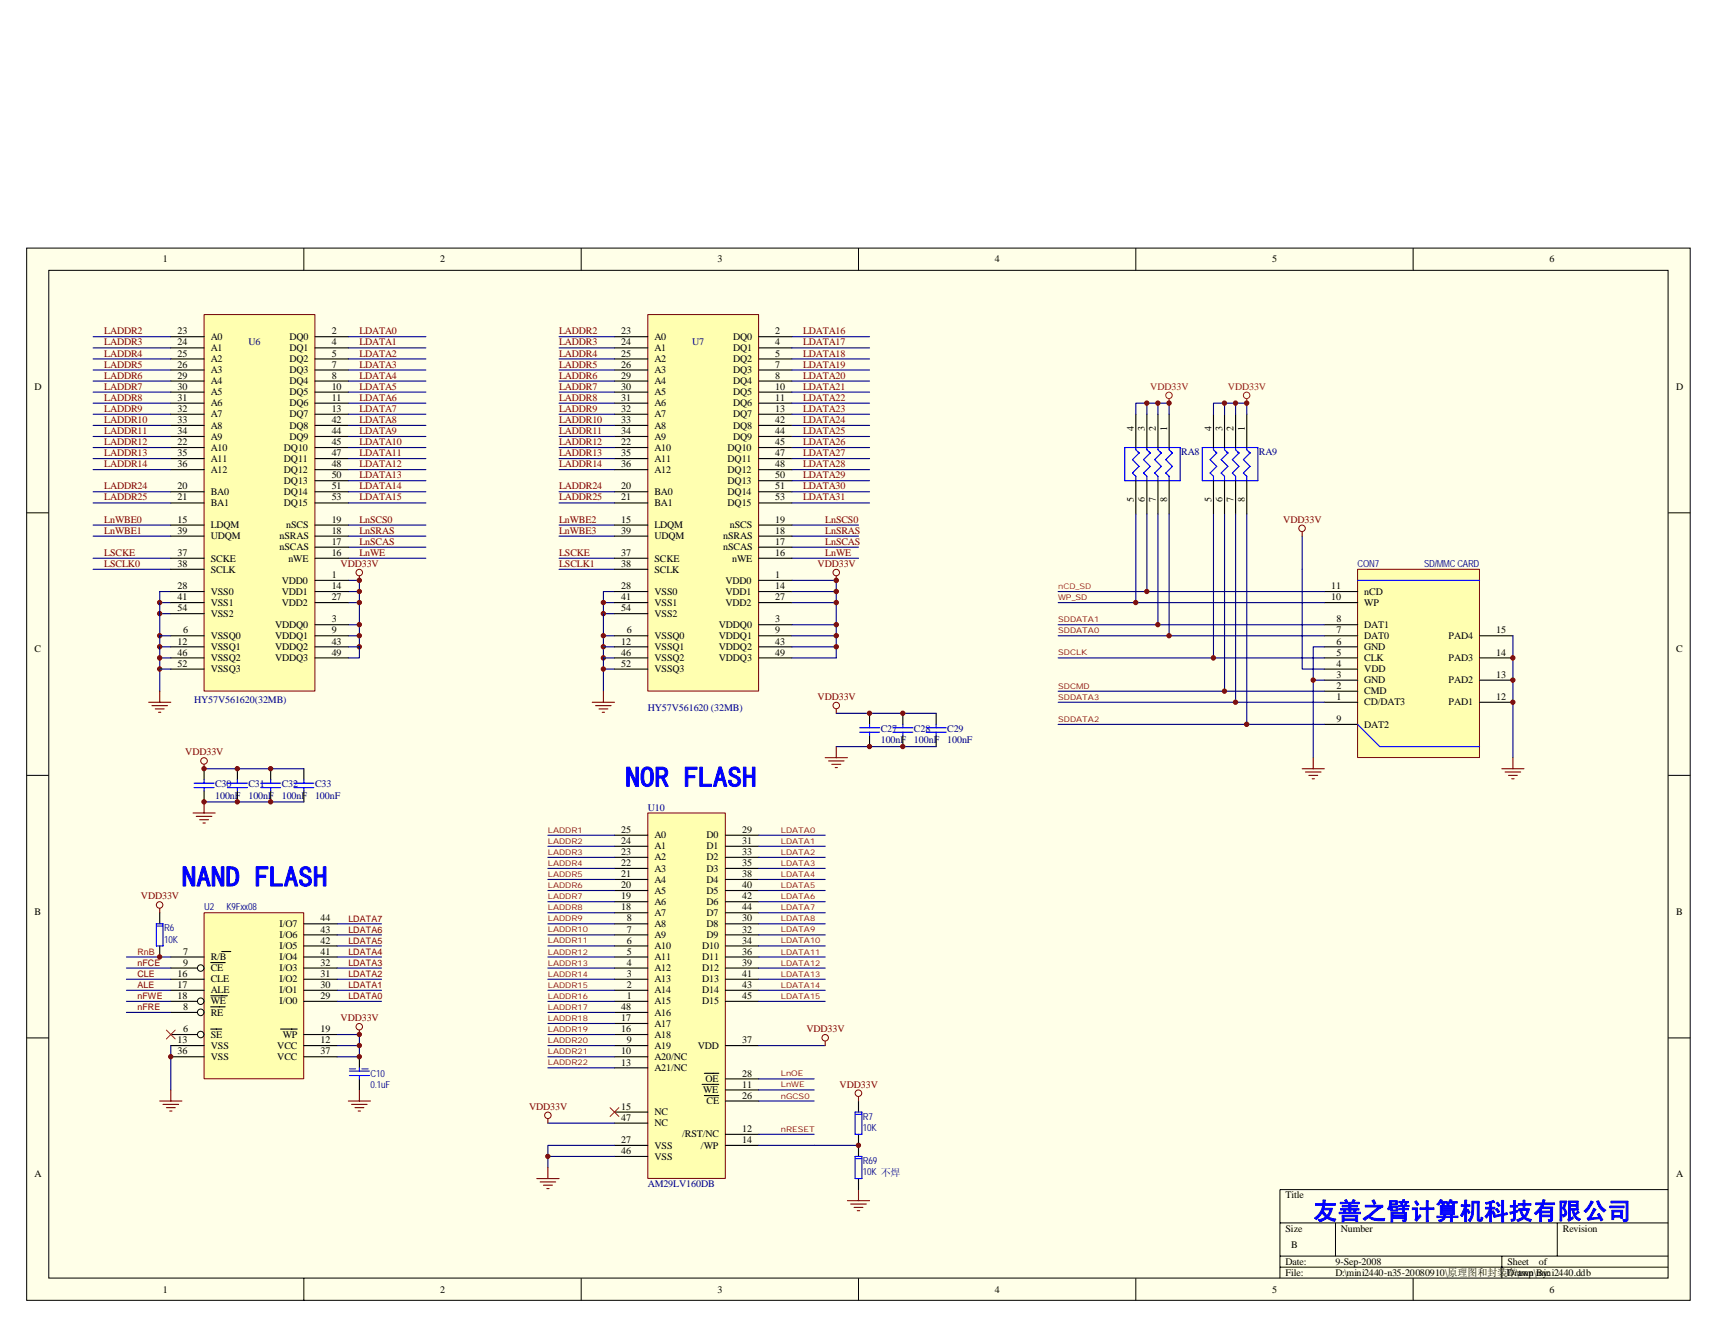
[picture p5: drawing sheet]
<svg xmlns="http://www.w3.org/2000/svg" width="279mm" height="216mm" viewBox="0 0 279 216" stroke-linecap="round" stroke-linejoin="round" font-family="sans-serif">
<path d="M4.3 40.4h270.7v171.2h-270.7z" fill="#ffffe8"/>
<g fill="none" stroke="#000" stroke-width=".16">
<path d="M4.3 40.4h270.7v171.2h-270.7zM7.9 44h263.5v163.9h-263.5zM49.4 40.4v3.6M94.6 40.4v3.6M139.7 40.4v3.6M184.8 40.4v3.6M230 40.4v3.6M4.3 83.4h3.6M271.5 83.4h3.6M4.3 126.2h3.6M271.5 126.2h3.6M4.3 168.9h3.6"/>
<path d="M271.5 168.9h3.6M208.3 199h63.2M217.3 199v5.4M253.4 199v5.4M271.5 193.5h-63.2v14.5M49.4 208v3.6M94.6 208v3.6M139.7 208v3.6M184.8 208v3.6M208.3 204.4h63.2M208.3 206.2h63.2M230 208v3.6"/>
<path d="M244.4 204.4v3.6"/>
</g>
<g fill="none" stroke="#000080" stroke-width=".18">
<path d="M15.2 87.2h12.6M15.2 90.8h12.6M15.2 85.4h12.6M15.2 92.6h12.6M26 99.8h1.8M26 98h1.8M27.8 96.2h-1.8v16.3M56.7 87.2h12.6M56.7 98h1.8M56.7 90.8h12.6M56.7 94.4h1.8v10.8M56.7 85.4h12.6"/>
<path d="M56.7 89h12.6M56.7 96.2h1.8M91 87.2h9M91 90.8h9M91 85.4h9M91 92.6h9M98.2 99.8h1.8M98.2 98h1.8M100 96.2h-1.8v16.3M128.9 87.2h10.8M128.9 90.8h10.8M128.9 85.4h10.8"/>
<path d="M128.9 89h10.8M26 108.9h1.8M26 107h1.8M26 105.2h1.8M26 103.4h1.8M56.7 103.4h1.8M56.7 101.6h1.8M98.2 108.9h1.8M98.2 107h1.8M98.2 105.2h1.8M98.2 103.4h1.8"/>
</g>
<g fill="#800000" stroke="#800000" stroke-width=".16">
<circle cx="26" cy="99.8" r=".35"/>
<circle cx="58.5" cy="105.2" r=".35"/>
<circle cx="98.2" cy="99.8" r=".35"/>
<circle cx="98.2" cy="107" r=".36"/>
<circle cx="26" cy="98" r=".35"/>
<circle cx="26" cy="103.4" r=".35"/>
<circle cx="26" cy="105.2" r=".35"/>
<circle cx="26" cy="108.8" r=".35"/>
<circle cx="98.2" cy="105.2" r=".35"/>
<circle cx="98.2" cy="108.8" r=".35"/>
<circle cx="98.2" cy="98" r=".35"/>
<circle cx="26" cy="107" r=".36"/>
<circle cx="58.5" cy="103.4" r=".35"/>
<circle cx="98.2" cy="103.4" r=".35"/>
<circle cx="58.5" cy="101.6" r=".35"/>
</g>
<path d="M105.4 51.2h18v61.2h-18z" fill="#ffffb0"/>
<path d="M105.4 51.2h18v61.2h-18z" fill="none" stroke="#800000" stroke-width=".16"/>
<g fill="none" stroke="#000" stroke-width=".18">
<path d="M100 54.8h5.4M100 56.6h5.4M100 58.4h5.4M123.5 54.8h5.4M123.5 56.6h5.4M123.5 58.4h5.4M100 60.2h5.4M100 62h5.4M100 63.8h5.4M100 65.6h5.4M100 67.4h5.4M100 69.2h5.4"/>
<path d="M100 71h5.4M100 72.8h5.4M100 74.6h5.4M100 76.4h5.4M123.5 60.2h5.4M123.5 62h5.4M123.5 63.8h5.4M123.5 65.6h5.4M123.5 67.4h5.4M123.5 69.2h5.4M123.5 71h5.4M123.5 72.8h5.4"/>
<path d="M123.5 74.6h5.4M123.5 76.4h5.4M123.5 78.2h5.4M100 81.8h5.4M100 90.8h5.4M100 87.2h5.4M100 85.4h5.4M100 92.6h5.4M100 98h5.4M100 96.2h5.4M100 80h5.4M100 99.8h5.4"/>
<path d="M123.5 81.8h5.4M123.5 90.8h5.4M123.5 87.2h5.4M123.5 85.4h5.4M123.5 89h5.4M123.5 98h5.4M123.5 96.2h5.4M123.5 80h5.4M123.5 94.4h5.4M100 108.9h5.4M100 107h5.4M100 105.2h5.4"/>
<path d="M100 103.4h5.4M123.5 101.6h5.4M123.5 107h5.4M123.5 105.2h5.4M123.5 103.4h5.4"/>
</g>
<path d="M33.2 51.2h18v61.2h-18z" fill="#ffffb0"/>
<g fill="none" stroke="#800000" stroke-width=".16">
<path d="M33.2 51.2h18v61.2h-18z"/>
<circle cx="58.5" cy="93.2" r=".53"/>
<circle cx="136.1" cy="93.2" r=".53"/>
<circle cx="58.5" cy="167" r=".53"/>
</g>
<g fill="none" stroke="#000" stroke-width=".18">
<path d="M27.8 54.8h5.4M27.8 56.6h5.4M27.8 58.4h5.4M51.3 54.8h5.4M51.3 56.6h5.4M51.3 58.4h5.4M27.8 60.2h5.4M27.8 62h5.4M27.8 63.8h5.4M27.8 65.6h5.4M27.8 67.4h5.4M27.8 69.2h5.4"/>
<path d="M27.8 71h5.4M27.8 72.8h5.4M27.8 74.6h5.4M27.8 76.4h5.4M51.3 60.2h5.4M51.3 62h5.4M51.3 63.8h5.4M51.3 65.6h5.4M51.3 67.4h5.4M51.3 69.2h5.4M51.3 71h5.4M51.3 72.8h5.4"/>
<path d="M51.3 74.6h5.4M51.3 76.4h5.4M51.3 78.2h5.4M27.8 81.8h5.4M27.8 90.8h5.4M27.8 87.2h5.4M27.8 85.4h5.4M27.8 92.6h5.4M27.8 98h5.4M27.8 96.2h5.4M27.8 80h5.4M27.8 99.8h5.4"/>
<path d="M51.3 81.8h5.4M51.3 90.8h5.4M51.3 87.2h5.4M51.3 85.4h5.4M51.3 89h5.4M51.3 98h5.4M51.3 96.2h5.4M51.3 80h5.4M51.3 94.4h5.4M27.8 108.9h5.4M27.8 107h5.4M27.8 105.2h5.4"/>
<path d="M27.8 103.4h5.4M51.3 101.6h5.4M51.3 107h5.4M51.3 105.2h5.4M51.3 103.4h5.4"/>
</g>
<g fill="none" stroke="#800000" stroke-width=".18">
<path d="M58.5 93.7v.7M136.1 93.7v.7M24.2 114.3h3.6M24.7 114.8h2.6M25.3 115.3h1.4M25.8 115.9h.4M26 112.5v1.8M96.4 114.3h3.6M96.9 114.8h2.5M97.5 115.3h1.4M98 115.9h.4M98.2 112.5v1.8"/>
<path d="M58.5 167.6v.7"/>
</g>
<g fill="none" stroke="#000080" stroke-width=".18">
<path d="M15.2 54.8h12.6M15.2 56.6h12.6M15.2 58.4h12.6M56.7 54.8h12.6M56.7 56.6h12.6M56.7 58.4h12.6M91 54.8h9M91 56.6h9M91 58.4h9M128.9 54.8h12.6M128.9 56.6h12.6M128.9 58.4h12.6"/>
<path d="M15.2 60.2h12.6M15.2 62h12.6M15.2 63.8h12.6M15.2 65.6h12.6M15.2 67.4h12.6M15.2 69.2h12.6M15.2 71h12.6M15.2 72.8h12.6M15.2 74.6h12.6M15.2 76.4h12.6M56.7 60.2h12.6M56.7 62h12.6"/>
<path d="M56.7 63.8h12.6M56.7 65.6h12.6M56.7 67.4h12.6M56.7 69.2h12.6M56.7 71h12.6M56.7 72.8h12.6M56.7 74.6h12.6M56.7 76.4h12.6M56.7 78.2h12.6M91 60.2h9M91 62h9M91 63.8h9"/>
<path d="M91 65.6h9M91 67.4h9M91 69.2h9M91 71h9M91 72.8h9M91 74.6h9M91 76.4h9M128.9 60.2h12.6M128.9 62h12.6M128.9 63.8h12.6M128.9 65.6h12.6M128.9 67.4h12.6"/>
<path d="M128.9 69.2h12.6M128.9 71h12.6M128.9 72.8h12.6M128.9 74.6h12.6M128.9 76.4h12.6M128.9 78.2h12.6M15.2 80h12.6M15.2 81.8h12.6M56.7 80h12.6M56.7 81.8h12.6M91 80h9M91 81.8h9"/>
<path d="M128.9 94.4h7.2v12.6M128.9 80h12.6M128.9 81.8h12.6M128.9 98h7.2M128.9 96.2h7.2M128.9 105.2h7.2M128.9 103.4h7.2M128.9 101.6h7.2"/>
</g>
<g fill="#800000" stroke="#800000" stroke-width=".16">
<circle cx="58.5" cy="98" r=".35"/>
<circle cx="58.5" cy="96.2" r=".35"/>
<circle cx="136.1" cy="94.4" r=".36"/>
<circle cx="136.1" cy="105.2" r=".36"/>
<circle cx="136.1" cy="103.4" r=".36"/>
<circle cx="136.1" cy="101.6" r=".36"/>
<circle cx="136.1" cy="98" r=".36"/>
<circle cx="136.1" cy="96.2" r=".36"/>
</g>
<path d="M33.2 148.5h16.2v27h-16.2z" fill="#ffffb0"/>
<g fill="none" stroke="#800000" stroke-width=".16">
<path d="M33.2 148.5h16.2v27h-16.2z"/>
<circle cx="136.1" cy="114.8" r=".53"/>
<circle cx="33.2" cy="123.8" r=".54"/>
<circle cx="26" cy="147.2" r=".53"/>
</g>
<g fill="none" stroke="#000" stroke-width=".18">
<path d="M141.5 116.1v1.8M141.5 119.7v1.8M146.9 116.1v1.8M146.9 119.7v1.8M152.3 116.1v1.8M152.3 119.7v1.8M33.2 125.1v1.8M33.2 128.7v1.8M38.6 125.1v1.8M38.6 128.7v1.8M44 125.1v1.8M44 128.7v1.8"/>
<path d="M49.4 125.1v1.8M49.4 128.7v1.8M26 148.5v1.8M26 153.9v1.8M27.8 159.3h5.4M27.8 157.5h4.3M27.8 155.7h5.4M34.3 156.6h2.3M36.1 154.8h1.4M49.4 159.3h5.5M49.4 157.5h5.5M49.4 155.7h5.5"/>
<path d="M49.4 153.9h5.5M49.4 152.1h5.5M49.4 150.3h5.5M27.8 161.1h5.4M27.8 162.9h4.3M27.8 168.3h4.3M27.8 170.1h5.4M27.8 171.9h5.4M27.8 164.7h4.3M34.3 162h2.7M34.3 167.4h1.8M34.3 163.8h2.3"/>
<path d="M45.7 167.4h2.7M49.4 161.1h5.5M49.4 162.9h5.5M49.4 168.3h5.5M49.4 170.1h5.5M49.4 171.9h5.5M58.5 171.9v1.8M58.5 175.5v1.8"/>
</g>
<g fill="none" stroke="#000" stroke-width=".16">
<circle cx="32.7" cy="157.5" r=".53"/>
<circle cx="32.7" cy="164.7" r=".53"/>
<circle cx="32.7" cy="168.3" r=".53"/>
<circle cx="32.7" cy="162.9" r=".53"/>
</g>
<g fill="none" stroke="#000080" stroke-width=".18">
<path d="M56.7 105.2h1.8v1.8h-1.8M128.9 107h7.2M136.1 116.1h16.2M33.2 125.1h16.2M33.2 130.5h16.2M136.1 121.5h16.2M20.6 155.7h7.2M20.6 157.5h7.2M20.6 159.3h7.2M54.9 155.7h7.2M54.9 157.5h7.2M54.9 159.3h7.2"/>
<path d="M54.9 153.9h7.2M54.9 152.1h7.2M54.9 150.3h7.2M20.6 161.1h7.2M20.6 162.9h7.2M20.6 164.7h7.2M27.8 170.1v7.2M54.9 168.3h3.6v3.6h-3.6M54.9 161.1h7.2M54.9 162.9h7.2M54.9 170.1h3.6"/>
</g>
<g fill="none" stroke="#800000" stroke-width=".18">
<path d="M136.1 115.3v.8M31.4 132.3h3.6M31.9 132.8h2.6M32.5 133.4h1.4M33 133.9h.4M33.2 124.4v.7M33.2 130.5v1.8M134.3 123.3h3.6M134.8 123.8h2.6M135.4 124.4h1.4M135.9 124.9h.4M136.1 121.5v1.8"/>
<path d="M26 147.8v.7M26 179.1h3.6M26.5 179.7h2.6M27.8 177.3v1.8M56.7 179.1h3.6M57.2 179.7h2.5M58.5 177.3v1.8M27.1 180.2h1.4M27.6 180.8h.4M57.8 180.2h1.4M58.3 180.8h.4"/>
</g>
<g fill="none" stroke="#00f" stroke-width=".18">
<path d="M139.9 119.1h3.2M139.9 118.4h3.2M141.5 117.9v.5M141.5 119.1v.6M145.3 119.1h3.2M145.3 118.4h3.2M146.9 117.9v.5M146.9 119.1v.6M150.7 119.1h3.3M150.7 118.4h3.3M152.3 117.9v.5M152.3 119.1v.6"/>
<path d="M31.6 128.1h3.2M31.6 127.4h3.2M33.2 126.9v.5M33.2 128.1v.6M37 128.1h3.3M37 127.4h3.3M38.6 126.9v.5M38.6 128.1v.6M42.4 128.1h3.3M42.4 127.4h3.3M44 126.9v.5M44 128.1v.6"/>
<path d="M47.8 128.1h3.3M47.8 127.4h3.3M49.4 126.9v.5M49.4 128.1v.6M25.4 150.3h1.1v3.6h-1.1zM56.9 175h3.2M56.9 174.3h3.2M58.5 173.7v.6M58.5 175v.5"/>
</g>
<path d="M26.5 150.7h-1.1M56.9 173.9h3.2" fill="none" stroke="#00f" stroke-width=".16" stroke-dasharray="1 1 1 1 1 1 1 1"/>
<g fill="#800000" stroke="#800000" stroke-width=".16">
<circle cx="58.5" cy="94.4" r=".36"/>
<circle cx="33.2" cy="125.1" r=".35"/>
<circle cx="33.2" cy="130.5" r=".35"/>
<circle cx="38.6" cy="125.1" r=".35"/>
<circle cx="38.6" cy="130.5" r=".35"/>
<circle cx="44" cy="125.1" r=".35"/>
<circle cx="44" cy="130.5" r=".35"/>
<circle cx="141.5" cy="116" r=".35"/>
<circle cx="141.5" cy="121.5" r=".35"/>
<circle cx="146.9" cy="116" r=".35"/>
<circle cx="146.9" cy="121.5" r=".35"/>
</g>
<path d="M220.9 92.6h19.8v30.7h-19.8z" fill="#ffffb0"/>
<g fill="none" stroke="#800000" stroke-width=".16">
<path d="M220.9 92.6h19.8v30.7h-19.8z"/>
<circle cx="211.9" cy="86" r=".53"/>
</g>
<path d="M220.9 94.4h19.9M220.9 117.9l3.6 3.6h16.3" fill="none" stroke="#00f" stroke-width=".18"/>
<g fill="none" stroke="#000" stroke-width=".18">
<path d="M215.5 96.2h5.4M215.5 98h5.4M215.5 101.6h5.4M215.5 103.4h5.4M215.5 105.2h5.4M215.5 107h5.4M215.5 108.9h5.4M215.5 110.7h5.4M215.5 112.5h5.4M215.5 114.3h5.4M215.5 117.9h5.4M240.8 103.4h5.4"/>
<path d="M240.8 107h5.4M240.8 110.7h5.4M240.8 114.3h5.4"/>
</g>
<path d="M172.2 96.2h43.3M172.2 98h43.3M211.9 87.2v21.7h3.6M172.2 101.6h43.3M172.2 103.4h43.3M172.2 107h43.3M172.2 112.5h43.3M172.2 114.3h43.3M172.2 117.9h43.3M213.7 110.7h1.8M215.5 105.2h-1.8v18.1M246.2 103.4v19.9" fill="none" stroke="#000080" stroke-width=".18"/>
<path d="M211.9 86.5v.7M211.9 125.1h3.6M212.4 125.6h2.6M213 126.2h1.4M213.5 126.7h.4M213.7 123.3v1.8M244.4 125.1h3.6M244.9 125.6h2.6M245.5 126.2h1.4M246 126.7h.4M246.2 123.3v1.8" fill="none" stroke="#800000" stroke-width=".18"/>
<path d="M27.1 167.6l1.4 1.4M28.5 167.6l-1.4 1.4" fill="none" stroke="#f00" stroke-width=".16"/>
<path d="M105.4 132.3h12.6v59.4h-12.6z" fill="#ffffb0"/>
<g fill="none" stroke="#800000" stroke-width=".16">
<path d="M105.4 132.3h12.6v59.4h-12.6z"/>
<circle cx="134.3" cy="168.8" r=".53"/>
<circle cx="139.7" cy="177.9" r=".54"/>
<circle cx="89.2" cy="181.5" r=".53"/>
</g>
<g fill="none" stroke="#000" stroke-width=".18">
<path d="M184.8 67.4v5.4M184.8 78.2v5.4M186.6 67.4v5.4M186.6 78.2v5.4M188.4 67.4v5.4M188.4 78.2v5.4M190.2 67.4v5.4M190.2 78.2v5.4M197.5 67.4v5.4M197.5 78.2v5.4M199.3 67.4v5.4M199.3 78.2v5.4"/>
<path d="M201.1 67.4v5.4M201.1 78.2v5.4M202.9 67.4v5.4M202.9 78.2v5.4M100 135.9h5.4M100 137.7h5.4M100 139.5h5.4M118 135.9h5.5M118 137.7h5.5M118 139.5h5.5M100 141.3h5.4M100 143.1h5.4"/>
<path d="M100 144.9h5.4M100 146.7h5.4M100 148.5h5.4M100 150.3h5.4M100 152.1h5.4M100 153.9h5.4M100 155.7h5.4M100 157.5h5.4M100 159.3h5.4M118 141.3h5.5M118 143.1h5.5M118 144.9h5.5"/>
<path d="M118 146.7h5.5M118 148.5h5.5M118 150.3h5.5M118 152.1h5.5M118 153.9h5.5M118 155.7h5.5M118 157.5h5.5M118 159.3h5.5M100 161.1h5.4M100 162.9h5.4M100 164.7h5.4M100 166.5h5.4"/>
<path d="M100 168.3h5.4M100 170.1h5.4M100 171.9h5.4M100 173.7h5.4M114.3 176.4h2.7M114.6 174.6h2.4M114.6 178.2h2.4M118 161.1h5.5M118 162.9h5.5M118 170.1h5.5M118 175.5h5.5M118 177.3h5.5"/>
<path d="M118 179.1h5.5M139.7 179.1v1.8M100 186.4h5.4M100 180.9h5.4M100 182.7h5.4M100 188.2h5.4M118 184.6h5.5M118 186.4h5.5M139.7 184.6v3.6M139.7 191.7v1.8"/>
</g>
<g fill="none" stroke="#000080" stroke-width=".18">
<path d="M184.8 67.4v-1.8h5.4v1.8M186.6 65.6v1.8M188.4 65.6v1.8M197.5 67.4v-1.8h5.4v1.8M199.3 65.6v1.8M201.1 65.6v1.8M184.8 83.6v14.4M186.6 83.6v12.6M188.4 83.6v18M190.2 83.6v19.8M197.5 83.6v23.4M199.3 83.6v28.9"/>
<path d="M201.1 83.6v30.7M202.9 83.6v34.3M89.2 135.9h10.8M89.2 137.7h10.8M89.2 139.5h10.8M123.5 135.9h10.8M123.5 137.7h10.8M123.5 139.5h10.8M89.2 141.3h10.8M89.2 143.1h10.8M89.2 144.9h10.8M89.2 146.7h10.8"/>
<path d="M89.2 148.5h10.8M89.2 150.3h10.8M89.2 152.1h10.8M89.2 153.9h10.8M89.2 155.7h10.8M89.2 157.5h10.8M89.2 159.3h10.8M123.5 141.3h10.8M123.5 143.1h10.8M123.5 144.9h10.8M123.5 146.7h10.8M123.5 148.5h10.8"/>
<path d="M123.5 150.3h10.8M123.5 152.1h10.8M123.5 153.9h10.8M123.5 155.7h10.8M123.5 157.5h10.8M123.5 159.3h10.8M89.2 170.1h10.8M89.2 161.1h10.8M89.2 162.9h10.8M89.2 164.7h10.8M89.2 166.5h10.8M89.2 168.3h10.8"/>
<path d="M89.2 171.9h10.8M89.2 173.7h10.8M123.5 170.1h10.8M123.5 161.1h10.8M123.5 162.9h10.8M123.5 179.1h9M123.5 177.3h9M123.5 175.5h9M89.2 188.2h10.8M89.2 182.7h10.8M100 186.4h-10.8v3.5M123.5 184.6h9"/>
<path d="M123.5 186.4h16.2"/>
</g>
<g fill="none" stroke="#f00" stroke-width=".16">
<path d="M99.3 180.2l1.4 1.5M100.7 180.2l-1.4 1.5"/>
<circle cx="190.2" cy="64.3" r=".53"/>
<circle cx="202.9" cy="64.3" r=".53"/>
</g>
<g fill="none" stroke="#800000" stroke-width=".18">
<path d="M134.3 169.4v.7M139.7 178.4v.7M87.4 191.7h3.6M87.9 192.3h2.5M88.4 192.8h1.5M89 193.4h.3M89.2 182v.7M89.2 189.9v1.8M137.9 195.3h3.6M138.4 195.9h2.6M139 196.4h1.4M139.5 197h.4"/>
<path d="M139.7 193.5v1.8"/>
</g>
<g fill="#800000" stroke="#800000" stroke-width=".16">
<circle cx="89.1" cy="188.1" r=".35"/>
<circle cx="139.7" cy="186.3" r=".35"/>
<circle cx="246.2" cy="114.2" r=".35"/>
<circle cx="246.2" cy="110.6" r=".35"/>
<circle cx="246.2" cy="107" r=".36"/>
<circle cx="213.7" cy="110.6" r=".35"/>
<circle cx="184.8" cy="98" r=".35"/>
<circle cx="186.6" cy="96.2" r=".35"/>
<circle cx="186.6" cy="65.6" r=".35"/>
<circle cx="190.2" cy="65.6" r=".35"/>
<circle cx="188.4" cy="65.6" r=".35"/>
<circle cx="188.4" cy="101.6" r=".35"/>
<circle cx="190.2" cy="103.4" r=".35"/>
<circle cx="199.3" cy="65.6" r=".35"/>
<circle cx="201" cy="65.6" r=".35"/>
<circle cx="202.9" cy="65.6" r=".36"/>
<circle cx="197.4" cy="107" r=".36"/>
<circle cx="199.3" cy="112.4" r=".35"/>
<circle cx="201" cy="114.2" r=".35"/>
<circle cx="202.9" cy="117.8" r=".36"/>
<circle cx="58.5" cy="168.3" r=".35"/>
<circle cx="27.8" cy="171.9" r=".35"/>
<circle cx="58.5" cy="171.9" r=".35"/>
<circle cx="58.5" cy="170.1" r=".35"/>
<circle cx="26" cy="155.7" r=".35"/>
</g>
<g fill="none" stroke="#00f" stroke-width=".18">
<path d="M183 72.8h9v5.4h-9zM184.8 72.8v.4l.6 .5-1.1 1.1 1.1 1.1-1.1 1.1 .5 .5v.7M186.6 72.8v.4l.6 .5M187 73.5l.2 .2M187.2 73.7l-1.1 1.1 1.1 1.1-1.1 1.1 .5 .5v.7M188.4 72.8v.4l.6 .5M188.8 73.5l.2 .2M189 73.7l-1.1 1.1 1.1 1.1-1.1 1.1 .5 .5v.7M190.2 72.8v.4l.6 .5-1.1 1.1 1.1 1.1-1.1 1.1 .5 .5v.7M195.6 72.8h9.1v5.4h-9.1zM197.5 72.8v.4l.5 .5-1.1 1.1 1.1 1.1-1.1 1.1 .6 .5v.7M199.3 72.8v.4l.5 .5"/>
<path d="M199.6 73.5l.2 .2M199.8 73.7l-1.1 1.1 1.1 1.1-1.1 1.1 .6 .5v.7M201.1 72.8v.4l.5 .5M201.4 73.5l.2 .2M201.6 73.7l-1.1 1.1 1.1 1.1-1.1 1.1 .6 .5v.7M202.9 72.8v.4l.5 .5-1.1 1.1 1.1 1.1-1.1 1.1 .6 .5v.7M139.1 180.9h1.2v3.7h-1.2zM139.1 188.2h1.2v3.5h-1.2z"/>
</g>
<path d="M140.3 181.3h-1.2M140.3 188.5h-1.2" fill="none" stroke="#00f" stroke-width=".16" stroke-dasharray="1 1 1 1 1 1 1 1"/>
<path d="M190.2 64.9v.7M202.9 64.9v.7" fill="none" stroke="#f00" stroke-width=".18"/>
<g font-size="4.7" fill="#00f">
<text x="101.8" y="128">NOR FLASH</text>
<text x="29.6" y="144.2">NAND FLASH</text>
</g>
<text font-size="4" fill="#00f" x="213.7" y="198.4">友善之臂计算机科技有限公司</text>
<g font-size="1.6">
<text x="26.5" y="42.7">1</text>
<text x="71.6" y="42.7">2</text>
<text x="116.8" y="42.7">3</text>
<text x="161.9" y="42.7">4</text>
<text x="207" y="42.7">5</text>
<text x="252.1" y="42.7">6</text>
<text x="28.9" y="54.4">23</text>
<text x="28.9" y="56.2">24</text>
<text x="28.9" y="58">25</text>
<text x="28.9" y="59.8">26</text>
<text x="34.3" y="55.3">A0</text>
<text x="34.3" y="57.1">A1</text>
<text x="34.3" y="58.9">A2</text>
<text x="47.1" y="55.3">DQ0</text>
<text x="47.1" y="57.1">DQ1</text>
<text x="47.1" y="58.9">DQ2</text>
<text x="54" y="54.4">2</text>
<text x="54" y="56.2">4</text>
<text x="54" y="58">5</text>
<text x="54" y="59.8">7</text>
<text x="101.1" y="54.4">23</text>
<text x="101.1" y="56.2">24</text>
<text x="101.1" y="58">25</text>
<text x="101.1" y="59.8">26</text>
<text x="106.5" y="55.3">A0</text>
<text x="106.5" y="57.1">A1</text>
<text x="106.5" y="58.9">A2</text>
<text x="119.3" y="55.3">DQ0</text>
<text x="119.3" y="57.1">DQ1</text>
<text x="119.3" y="58.9">DQ2</text>
<text x="126.2" y="54.4">2</text>
<text x="126.2" y="56.2">4</text>
<text x="126.2" y="58">5</text>
<text x="126.2" y="59.8">7</text>
<text x="5.6" y="63.4">D</text>
<text x="28.9" y="61.6">29</text>
<text x="28.9" y="63.4">30</text>
<text x="28.9" y="65.2">31</text>
<text x="34.3" y="60.7">A3</text>
<text x="34.3" y="62.5">A4</text>
<text x="34.3" y="64.3">A5</text>
<text x="47.1" y="60.7">DQ3</text>
<text x="47.1" y="62.5">DQ4</text>
<text x="47.1" y="64.3">DQ5</text>
<text x="54" y="61.6">8</text>
<text x="54" y="63.4">10</text>
<text x="54" y="65.2">11</text>
<text x="101.1" y="61.6">29</text>
<text x="101.1" y="63.4">30</text>
<text x="101.1" y="65.2">31</text>
<text x="106.5" y="60.7">A3</text>
<text x="106.5" y="62.5">A4</text>
<text x="106.5" y="64.3">A5</text>
<text x="119.3" y="60.7">DQ3</text>
<text x="119.3" y="62.5">DQ4</text>
<text x="119.3" y="64.3">DQ5</text>
<text x="126.2" y="61.6">8</text>
<text x="126.2" y="63.4">10</text>
<text x="126.2" y="65.2">11</text>
<text x="272.7" y="63.4">D</text>
<text x="28.9" y="67">32</text>
<text x="28.9" y="68.8">33</text>
<text x="28.9" y="70.6">34</text>
<text x="34.3" y="66.1">A6</text>
<text x="34.3" y="67.9">A7</text>
<text x="34.3" y="69.7">A8</text>
<text x="34.3" y="71.5">A9</text>
<text x="47.1" y="66.1">DQ6</text>
<text x="47.1" y="67.9">DQ7</text>
<text x="47.1" y="69.7">DQ8</text>
<text x="47.1" y="71.5">DQ9</text>
<text x="54" y="67">13</text>
<text x="54" y="68.8">42</text>
<text x="54" y="70.6">44</text>
<text x="101.1" y="67">32</text>
<text x="101.1" y="68.8">33</text>
<text x="101.1" y="70.6">34</text>
<text x="106.5" y="66.1">A6</text>
<text x="106.5" y="67.9">A7</text>
<text x="106.5" y="69.7">A8</text>
<text x="106.5" y="71.5">A9</text>
<text x="119.3" y="66.1">DQ6</text>
<text x="119.3" y="67.9">DQ7</text>
<text x="119.3" y="69.7">DQ8</text>
<text x="119.3" y="71.5">DQ9</text>
<text x="126.2" y="67">13</text>
<text x="126.2" y="68.8">42</text>
<text x="126.2" y="70.6">44</text>
<text x="184.5" y="70.1" transform="rotate(-90 184.5 70.1)">4</text>
<text x="186.3" y="70.1" transform="rotate(-90 186.3 70.1)">3</text>
<text x="188.1" y="70.1" transform="rotate(-90 188.1 70.1)">2</text>
<text x="189.9" y="70.1" transform="rotate(-90 189.9 70.1)">1</text>
<text x="197.1" y="70.1" transform="rotate(-90 197.1 70.1)">4</text>
<text x="198.9" y="70.1" transform="rotate(-90 198.9 70.1)">3</text>
<text x="200.7" y="70.1" transform="rotate(-90 200.7 70.1)">2</text>
<text x="202.5" y="70.1" transform="rotate(-90 202.5 70.1)">1</text>
<text x="28.9" y="72.4">22</text>
<text x="28.9" y="74.2">35</text>
<text x="28.9" y="76">36</text>
<text x="34.3" y="73.3">A10</text>
<text x="34.3" y="75.1">A11</text>
<text x="34.3" y="76.9">A12</text>
<text x="46.2" y="73.3">DQ10</text>
<text x="46.2" y="75.1">DQ11</text>
<text x="46.2" y="76.9">DQ12</text>
<text x="54" y="72.4">45</text>
<text x="54" y="74.2">47</text>
<text x="54" y="76">48</text>
<text x="54" y="77.8">50</text>
<text x="101.1" y="72.4">22</text>
<text x="101.1" y="74.2">35</text>
<text x="101.1" y="76">36</text>
<text x="106.5" y="73.3">A10</text>
<text x="106.5" y="75.1">A11</text>
<text x="106.5" y="76.9">A12</text>
<text x="118.4" y="73.3">DQ10</text>
<text x="118.4" y="75.1">DQ11</text>
<text x="118.4" y="76.9">DQ12</text>
<text x="126.2" y="72.4">45</text>
<text x="126.2" y="74.2">47</text>
<text x="126.2" y="76">48</text>
<text x="126.2" y="77.8">50</text>
<text x="28.9" y="81.4">21</text>
<text x="28.9" y="79.6">20</text>
<text x="34.3" y="82.3">BA1</text>
<text x="34.3" y="80.5">BA0</text>
<text x="46.2" y="78.7">DQ13</text>
<text x="46.2" y="80.5">DQ14</text>
<text x="46.2" y="82.3">DQ15</text>
<text x="54" y="79.6">51</text>
<text x="54" y="81.4">53</text>
<text x="101.1" y="81.4">21</text>
<text x="101.1" y="79.6">20</text>
<text x="106.5" y="82.3">BA1</text>
<text x="106.5" y="80.5">BA0</text>
<text x="118.4" y="78.7">DQ13</text>
<text x="118.4" y="80.5">DQ14</text>
<text x="118.4" y="82.3">DQ15</text>
<text x="126.2" y="79.6">51</text>
<text x="126.2" y="81.4">53</text>
<text x="184.5" y="81.6" transform="rotate(-90 184.5 81.6)">5</text>
<text x="186.3" y="81.6" transform="rotate(-90 186.3 81.6)">6</text>
<text x="188.1" y="81.6" transform="rotate(-90 188.1 81.6)">7</text>
<text x="189.9" y="81.6" transform="rotate(-90 189.9 81.6)">8</text>
<text x="197.1" y="81.6" transform="rotate(-90 197.1 81.6)">5</text>
<text x="198.9" y="81.6" transform="rotate(-90 198.9 81.6)">6</text>
<text x="200.7" y="81.6" transform="rotate(-90 200.7 81.6)">7</text>
<text x="202.5" y="81.6" transform="rotate(-90 202.5 81.6)">8</text>
<text x="28.9" y="85">15</text>
<text x="28.9" y="86.8">39</text>
<text x="34.3" y="85.9">LDQM</text>
<text x="34.3" y="87.7">UDQM</text>
<text x="45.5" y="87.7">nSRAS</text>
<text x="45.5" y="89.5">nSCAS</text>
<text x="46.6" y="85.9">nSCS</text>
<text x="54" y="86.8">18</text>
<text x="54" y="88.6">17</text>
<text x="54" y="85">19</text>
<text x="101.1" y="85">15</text>
<text x="101.1" y="86.8">39</text>
<text x="106.5" y="85.9">LDQM</text>
<text x="106.5" y="87.7">UDQM</text>
<text x="117.7" y="87.7">nSRAS</text>
<text x="117.7" y="89.5">nSCAS</text>
<text x="118.8" y="85.9">nSCS</text>
<text x="126.2" y="86.8">18</text>
<text x="126.2" y="88.6">17</text>
<text x="126.2" y="85">19</text>
<text x="28.9" y="90.4">37</text>
<text x="28.9" y="92.2">38</text>
<text x="28.9" y="95.8">28</text>
<text x="34.3" y="91.4">SCKE</text>
<text x="34.3" y="93.2">SCLK</text>
<text x="45.8" y="95">VDD0</text>
<text x="46.9" y="91.4">nWE</text>
<text x="54" y="95.8">14</text>
<text x="54" y="94">1</text>
<text x="54" y="90.4">16</text>
<text x="101.1" y="90.4">37</text>
<text x="101.1" y="92.2">38</text>
<text x="101.1" y="95.8">28</text>
<text x="106.5" y="91.4">SCKE</text>
<text x="106.5" y="93.2">SCLK</text>
<text x="118" y="95">VDD0</text>
<text x="119.1" y="91.4">nWE</text>
<text x="126.2" y="95.8">14</text>
<text x="126.2" y="94">1</text>
<text x="126.2" y="90.4">16</text>
<text x="216.6" y="95.8">11</text>
<text x="28.9" y="99.5">54</text>
<text x="28.9" y="97.7">41</text>
<text x="34.3" y="100.4">VSS2</text>
<text x="34.3" y="98.6">VSS1</text>
<text x="34.3" y="96.8">VSS0</text>
<text x="45.8" y="98.6">VDD2</text>
<text x="45.8" y="96.8">VDD1</text>
<text x="54" y="101.3">3</text>
<text x="54" y="97.7">27</text>
<text x="101.1" y="99.5">54</text>
<text x="101.1" y="97.7">41</text>
<text x="106.5" y="100.4">VSS2</text>
<text x="106.5" y="98.6">VSS1</text>
<text x="106.5" y="96.8">VSS0</text>
<text x="118" y="98.6">VDD2</text>
<text x="118" y="96.8">VDD1</text>
<text x="126.2" y="101.3">3</text>
<text x="126.2" y="97.7">27</text>
<text x="216.6" y="97.7">10</text>
<text x="217.5" y="101.3">8</text>
<text x="222" y="96.8">nCD</text>
<text x="222" y="98.6">WP</text>
<text x="5.6" y="106.1">C</text>
<text x="28.9" y="106.7">46</text>
<text x="28.9" y="104.9">12</text>
<text x="29.8" y="103.1">6</text>
<text x="34.3" y="107.6">VSSQ2</text>
<text x="34.3" y="105.8">VSSQ1</text>
<text x="34.3" y="104">VSSQ0</text>
<text x="44.8" y="102.2">VDDQ0</text>
<text x="44.8" y="107.6">VDDQ3</text>
<text x="44.8" y="105.8">VDDQ2</text>
<text x="44.8" y="104">VDDQ1</text>
<text x="54" y="106.7">49</text>
<text x="54" y="104.9">43</text>
<text x="54" y="103.1">9</text>
<text x="101.1" y="106.7">46</text>
<text x="101.1" y="104.9">12</text>
<text x="102" y="103.1">6</text>
<text x="106.5" y="107.6">VSSQ2</text>
<text x="106.5" y="105.8">VSSQ1</text>
<text x="106.5" y="104">VSSQ0</text>
<text x="117" y="102.2">VDDQ0</text>
<text x="117" y="107.6">VDDQ3</text>
<text x="117" y="105.8">VDDQ2</text>
<text x="117" y="104">VDDQ1</text>
<text x="126.2" y="106.7">49</text>
<text x="126.2" y="104.9">43</text>
<text x="126.2" y="103.1">9</text>
<text x="217.5" y="103.1">7</text>
<text x="217.5" y="104.9">6</text>
<text x="217.5" y="106.7">5</text>
<text x="222" y="102.2">DAT1</text>
<text x="222" y="104">DAT0</text>
<text x="222" y="105.8">GND</text>
<text x="222" y="107.6">CLK</text>
<text x="235.7" y="107.6">PAD3</text>
<text x="235.7" y="104">PAD4</text>
<text x="243.5" y="106.7">14</text>
<text x="243.5" y="103.1">15</text>
<text x="272.7" y="106.1">C</text>
<text x="28.9" y="108.5">52</text>
<text x="34.3" y="109.4">VSSQ3</text>
<text x="101.1" y="108.5">52</text>
<text x="106.5" y="109.4">VSSQ3</text>
<text x="217.5" y="108.5">4</text>
<text x="217.5" y="110.3">3</text>
<text x="217.5" y="112.1">2</text>
<text x="217.5" y="113.9">1</text>
<text x="222" y="109.4">VDD</text>
<text x="222" y="111.2">GND</text>
<text x="222" y="113">CMD</text>
<text x="235.7" y="111.2">PAD2</text>
<text x="243.5" y="113.9">12</text>
<text x="243.5" y="110.3">13</text>
<text x="217.5" y="117.5">9</text>
<text x="222" y="114.8">CD/DAT3</text>
<text x="222" y="118.4">DAT2</text>
<text x="235.7" y="114.8">PAD1</text>
<text x="101.1" y="135.5">25</text>
<text x="101.1" y="137.3">24</text>
<text x="106.5" y="136.4">A0</text>
<text x="115" y="136.4">D0</text>
<text x="120.8" y="135.5">29</text>
<text x="120.8" y="137.3">31</text>
<text x="101.1" y="139.1">23</text>
<text x="101.1" y="140.9">22</text>
<text x="101.1" y="142.7">21</text>
<text x="106.5" y="138.2">A1</text>
<text x="106.5" y="140">A2</text>
<text x="106.5" y="141.8">A3</text>
<text x="106.5" y="143.6">A4</text>
<text x="115" y="138.2">D1</text>
<text x="115" y="140">D2</text>
<text x="115" y="141.8">D3</text>
<text x="115" y="143.6">D4</text>
<text x="120.8" y="139.1">33</text>
<text x="120.8" y="140.9">35</text>
<text x="120.8" y="142.7">38</text>
<text x="5.6" y="148.8">B</text>
<text x="52.2" y="149.9">44</text>
<text x="101.1" y="144.5">20</text>
<text x="101.1" y="146.3">19</text>
<text x="101.1" y="148.1">18</text>
<text x="102" y="149.9">8</text>
<text x="106.5" y="145.4">A5</text>
<text x="106.5" y="147.2">A6</text>
<text x="106.5" y="149">A7</text>
<text x="115" y="145.4">D5</text>
<text x="115" y="147.2">D6</text>
<text x="115" y="149">D7</text>
<text x="120.8" y="144.5">40</text>
<text x="120.8" y="146.3">42</text>
<text x="120.8" y="148.1">44</text>
<text x="120.8" y="149.9">30</text>
<text x="272.7" y="148.8">B</text>
<text x="29.8" y="155.3">7</text>
<text x="45.5" y="154.4">I/O5</text>
<text x="45.5" y="152.6">I/O6</text>
<text x="45.5" y="150.8">I/O7</text>
<text x="52.2" y="155.3">41</text>
<text x="52.2" y="153.5">42</text>
<text x="52.2" y="151.7">43</text>
<text x="102" y="151.7">7</text>
<text x="102" y="153.5">6</text>
<text x="102" y="155.3">5</text>
<text x="106.5" y="150.8">A8</text>
<text x="106.5" y="152.6">A9</text>
<text x="106.5" y="154.4">A10</text>
<text x="114.3" y="154.4">D10</text>
<text x="115" y="150.8">D8</text>
<text x="115" y="152.6">D9</text>
<text x="120.8" y="151.7">32</text>
<text x="120.8" y="153.5">34</text>
<text x="120.8" y="155.3">36</text>
<text x="28.9" y="158.9">16</text>
<text x="28.9" y="160.7">17</text>
<text x="29.8" y="157.1">9</text>
<text x="34.3" y="159.8">CLE</text>
<text x="34.3" y="161.6">ALE</text>
<text x="34.3" y="156.2">R/B</text>
<text x="34.3" y="158">CE</text>
<text x="45.5" y="161.6">I/O1</text>
<text x="45.5" y="159.8">I/O2</text>
<text x="45.5" y="158">I/O3</text>
<text x="45.5" y="156.2">I/O4</text>
<text x="52.2" y="160.7">30</text>
<text x="52.2" y="158.9">31</text>
<text x="52.2" y="157.1">32</text>
<text x="102" y="157.1">4</text>
<text x="102" y="158.9">3</text>
<text x="102" y="160.7">2</text>
<text x="106.5" y="156.2">A11</text>
<text x="106.5" y="158">A12</text>
<text x="106.5" y="159.8">A13</text>
<text x="106.5" y="161.6">A14</text>
<text x="114.3" y="156.2">D11</text>
<text x="114.3" y="158">D12</text>
<text x="114.3" y="159.8">D13</text>
<text x="114.3" y="161.6">D14</text>
<text x="120.8" y="157.1">39</text>
<text x="120.8" y="158.9">41</text>
<text x="120.8" y="160.7">43</text>
<text x="28.9" y="162.5">18</text>
<text x="29.8" y="164.3">8</text>
<text x="29.8" y="167.9">6</text>
<text x="34.3" y="163.4">WE</text>
<text x="34.3" y="165.2">RE</text>
<text x="45.5" y="163.4">I/O0</text>
<text x="52.2" y="162.5">29</text>
<text x="52.2" y="167.9">19</text>
<text x="101.1" y="164.3">48</text>
<text x="101.1" y="166.1">17</text>
<text x="101.1" y="167.9">16</text>
<text x="102" y="162.5">1</text>
<text x="106.5" y="163.4">A15</text>
<text x="106.5" y="165.2">A16</text>
<text x="106.5" y="167">A17</text>
<text x="114.3" y="163.4">D15</text>
<text x="120.8" y="162.5">45</text>
<text x="28.9" y="169.7">13</text>
<text x="28.9" y="171.5">36</text>
<text x="34.3" y="170.6">VSS</text>
<text x="34.3" y="172.4">VSS</text>
<text x="34.3" y="168.8">SE</text>
<text x="45.1" y="170.6">VCC</text>
<text x="45.1" y="172.4">VCC</text>
<text x="46" y="168.8">WP</text>
<text x="52.2" y="169.7">12</text>
<text x="52.2" y="171.5">37</text>
<text x="101.1" y="171.5">10</text>
<text x="101.1" y="173.4">13</text>
<text x="102" y="169.7">9</text>
<text x="106.5" y="168.8">A18</text>
<text x="106.5" y="170.6">A19</text>
<text x="106.5" y="172.4">A20/NC</text>
<text x="113.5" y="170.6">VDD</text>
<text x="120.8" y="169.7">37</text>
<text x="106.5" y="174.2">A21/NC</text>
<text x="114.4" y="177.8">WE</text>
<text x="114.8" y="176">OE</text>
<text x="115" y="179.7">CE</text>
<text x="120.8" y="178.8">26</text>
<text x="120.8" y="177">11</text>
<text x="120.8" y="175.2">28</text>
<text x="101.1" y="180.6">15</text>
<text x="101.1" y="182.4">47</text>
<text x="101.1" y="186">27</text>
<text x="106.5" y="181.5">NC</text>
<text x="106.5" y="183.3">NC</text>
<text x="111" y="185.1">/RST/NC</text>
<text x="120.8" y="186">14</text>
<text x="120.8" y="184.1">12</text>
<text x="5.6" y="191.6">A</text>
<text x="101.1" y="187.8">46</text>
<text x="106.5" y="186.9">VSS</text>
<text x="106.5" y="188.7">VSS</text>
<text x="114.1" y="186.9">/WP</text>
<text x="272.7" y="191.6">A</text>
<text x="209.2" y="195">Title</text>
<text x="209.2" y="200.4">Size</text>
<text x="210.1" y="203.1">B</text>
<text x="218.2" y="200.4">Number</text>
<text x="254.3" y="200.4">Revision</text>
<text x="209.2" y="205.8">Date:</text>
<text x="209.2" y="207.6">File:</text>
<text x="217.3" y="205.8">9-Sep-2008</text>
<text x="217.3" y="207.6">D:\mini2440-n35-20080910\原理图和封装库\tmp\mini2440.ddb</text>
<text x="245.3" y="207.6">Drawn By:</text>
<text x="245.3" y="205.8">Sheet</text>
<text x="250.4" y="205.8">of</text>
<text x="26.5" y="210.3">1</text>
<text x="71.6" y="210.3">2</text>
<text x="116.8" y="210.3">3</text>
<text x="161.9" y="210.3">4</text>
<text x="207" y="210.3">5</text>
<text x="252.1" y="210.3">6</text>
</g>
<g font-size="1.6" fill="#800000">
<text x="17" y="54.4">LADDR2</text>
<text x="17" y="56.2">LADDR3</text>
<text x="17" y="58">LADDR4</text>
<text x="17" y="59.8">LADDR5</text>
<text x="58.5" y="54.4">LDATA0</text>
<text x="58.5" y="56.2">LDATA1</text>
<text x="58.5" y="58">LDATA2</text>
<text x="58.5" y="59.8">LDATA3</text>
<text x="91" y="54.4">LADDR2</text>
<text x="91" y="56.2">LADDR3</text>
<text x="91" y="58">LADDR4</text>
<text x="91" y="59.8">LADDR5</text>
<text x="130.7" y="54.4">LDATA16</text>
<text x="130.7" y="56.2">LDATA17</text>
<text x="130.7" y="58">LDATA18</text>
<text x="130.7" y="59.8">LDATA19</text>
<text x="17" y="61.6">LADDR6</text>
<text x="17" y="63.4">LADDR7</text>
<text x="17" y="65.2">LADDR8</text>
<text x="58.5" y="61.6">LDATA4</text>
<text x="58.5" y="63.4">LDATA5</text>
<text x="58.5" y="65.2">LDATA6</text>
<text x="91" y="61.6">LADDR6</text>
<text x="91" y="63.4">LADDR7</text>
<text x="91" y="65.2">LADDR8</text>
<text x="130.7" y="61.6">LDATA20</text>
<text x="130.7" y="63.4">LDATA21</text>
<text x="130.7" y="65.2">LDATA22</text>
<text x="17" y="67">LADDR9</text>
<text x="17" y="68.8">LADDR10</text>
<text x="17" y="70.6">LADDR11</text>
<text x="58.5" y="67">LDATA7</text>
<text x="58.5" y="68.8">LDATA8</text>
<text x="58.5" y="70.6">LDATA9</text>
<text x="91" y="67">LADDR9</text>
<text x="91" y="68.8">LADDR10</text>
<text x="91" y="70.6">LADDR11</text>
<text x="130.7" y="67">LDATA23</text>
<text x="130.7" y="68.8">LDATA24</text>
<text x="130.7" y="70.6">LDATA25</text>
<text x="17" y="72.4">LADDR12</text>
<text x="17" y="74.2">LADDR13</text>
<text x="17" y="76">LADDR14</text>
<text x="58.5" y="72.4">LDATA10</text>
<text x="58.5" y="74.2">LDATA11</text>
<text x="58.5" y="76">LDATA12</text>
<text x="58.5" y="77.8">LDATA13</text>
<text x="91" y="72.4">LADDR12</text>
<text x="91" y="74.2">LADDR13</text>
<text x="91" y="76">LADDR14</text>
<text x="130.7" y="72.4">LDATA26</text>
<text x="130.7" y="74.2">LDATA27</text>
<text x="130.7" y="76">LDATA28</text>
<text x="130.7" y="77.8">LDATA29</text>
<text x="17" y="79.6">LADDR24</text>
<text x="17" y="81.4">LADDR25</text>
<text x="58.5" y="79.6">LDATA14</text>
<text x="58.5" y="81.4">LDATA15</text>
<text x="91" y="79.6">LADDR24</text>
<text x="91" y="81.4">LADDR25</text>
<text x="130.7" y="79.6">LDATA30</text>
<text x="130.7" y="81.4">LDATA31</text>
<text x="17" y="85">LnWBE0</text>
<text x="17" y="86.8">LnWBE1</text>
<text x="58.5" y="85">LnSCS0</text>
<text x="58.5" y="86.8">LnSRAS</text>
<text x="58.5" y="88.6">LnSCAS</text>
<text x="91" y="85">LnWBE2</text>
<text x="91" y="86.8">LnWBE3</text>
<text x="134.3" y="85">LnSCS0</text>
<text x="134.3" y="86.8">LnSRAS</text>
<text x="134.3" y="88.6">LnSCAS</text>
<text x="208.8" y="85">VDD33V</text>
<text x="17" y="90.4">LSCKE</text>
<text x="17" y="92.2">LSCLK0</text>
<text x="55.4" y="92.2">VDD33V</text>
<text x="58.5" y="90.4">LnWE</text>
<text x="91" y="90.4">LSCKE</text>
<text x="91" y="92.2">LSCLK1</text>
<text x="133" y="92.2">VDD33V</text>
<text x="134.3" y="90.4">LnWE</text>
<text x="133" y="113.9">VDD33V</text>
<text x="30.1" y="122.9">VDD33V</text>
<text x="22.9" y="146.3">VDD33V</text>
<text x="55.4" y="166.1">VDD33V</text>
<text x="131.2" y="167.9">VDD33V</text>
<text x="136.6" y="177">VDD33V</text>
<text x="86.1" y="180.6">VDD33V</text>
</g>
<g font-size="1.6" fill="#000080">
<text x="40.4" y="56.2">U6</text>
<text x="112.6" y="56.2">U7</text>
<text x="192.2" y="74">RA8</text>
<text x="204.9" y="74">RA9</text>
<text x="220.9" y="92.2">CON7</text>
<text x="231.8" y="92.2">SD/MMC CARD</text>
<text x="31.6" y="114.4">HY57V561620(32MB)</text>
<text x="105.4" y="115.7">HY57V561620 (32MB)</text>
<text x="143.3" y="119.1">C27</text>
<text x="148.7" y="119.1">C28</text>
<text x="154.1" y="119.1">C29</text>
<text x="143.3" y="120.9">100nF</text>
<text x="148.7" y="120.9">100nF</text>
<text x="154.1" y="120.9">100nF</text>
<text x="35" y="128.1">C30</text>
<text x="35" y="129.9">100nF</text>
<text x="40.4" y="128.1">C31</text>
<text x="40.4" y="129.9">100nF</text>
<text x="45.8" y="128.1">C32</text>
<text x="45.8" y="129.9">100nF</text>
<text x="51.3" y="128.1">C33</text>
<text x="51.3" y="129.9">100nF</text>
<text x="105.4" y="131.9">U10</text>
<text x="33.2" y="148.1">U2</text>
<text x="36.8" y="148.1">K9Fxx08</text>
<text x="26.7" y="151.5">R6</text>
<text x="26.7" y="153.4">10K</text>
<text x="60.3" y="175.2">C10</text>
<text x="60.3" y="177">0.1uF</text>
<text x="140.4" y="182.2">R7</text>
<text x="140.4" y="184">10K</text>
<text x="140.4" y="189.4">R69</text>
<text x="140.4" y="191.2">10K 不焊</text>
<text x="105.4" y="193.2">AM29LV160DB</text>
</g>
<g font-size="1.6" fill="#f00">
<text x="187.2" y="63.4">VDD33V</text>
<text x="199.8" y="63.4">VDD33V</text>
</g>
<g font-size="1.5" fill="#800000">
<text x="56.7" y="150">LDATA7</text>
<text x="56.7" y="155.4">LDATA4</text>
<text x="56.7" y="153.6">LDATA5</text>
<text x="56.7" y="151.8">LDATA6</text>
<text x="22.4" y="160.8">ALE</text>
<text x="22.4" y="157.2">nFCE</text>
<text x="22.4" y="159">CLE</text>
<text x="56.7" y="160.8">LDATA1</text>
<text x="56.7" y="159">LDATA2</text>
<text x="56.7" y="157.2">LDATA3</text>
<text x="22.4" y="162.6">nFWE</text>
<text x="22.4" y="164.4">nFRE</text>
<text x="56.7" y="162.6">LDATA0</text>
</g>
<text font-size="1.5" fill="#f00" x="22.4" y="155.4">RnB</text>
<text font-size="1.3" fill="#f00" x="172.2" y="95.8">nCD_SD</text>
<g font-size="1.3" fill="#800000">
<text x="172.2" y="101.2">SDDATA1</text>
<text x="172.2" y="97.6">WP_SD</text>
<text x="172.2" y="103">SDDATA0</text>
<text x="172.2" y="106.6">SDCLK</text>
<text x="172.2" y="112.1">SDCMD</text>
<text x="172.2" y="113.9">SDDATA3</text>
<text x="172.2" y="117.5">SDDATA2</text>
<text x="89.2" y="137.3">LADDR2</text>
<text x="89.2" y="135.5">LADDR1</text>
<text x="127.1" y="137.3">LDATA1</text>
<text x="127.1" y="135.5">LDATA0</text>
<text x="89.2" y="142.7">LADDR5</text>
<text x="89.2" y="140.9">LADDR4</text>
<text x="89.2" y="139.1">LADDR3</text>
<text x="127.1" y="142.7">LDATA4</text>
<text x="127.1" y="140.9">LDATA3</text>
<text x="127.1" y="139.1">LDATA2</text>
<text x="89.2" y="149.9">LADDR9</text>
<text x="89.2" y="148.1">LADDR8</text>
<text x="89.2" y="146.3">LADDR7</text>
<text x="89.2" y="144.5">LADDR6</text>
<text x="127.1" y="149.9">LDATA8</text>
<text x="127.1" y="148.1">LDATA7</text>
<text x="127.1" y="146.3">LDATA6</text>
<text x="127.1" y="144.5">LDATA5</text>
<text x="89.2" y="155.3">LADDR12</text>
<text x="89.2" y="153.5">LADDR11</text>
<text x="89.2" y="151.7">LADDR10</text>
<text x="127.1" y="155.3">LDATA11</text>
<text x="127.1" y="153.5">LDATA10</text>
<text x="127.1" y="151.7">LDATA9</text>
<text x="89.2" y="160.7">LADDR15</text>
<text x="89.2" y="158.9">LADDR14</text>
<text x="89.2" y="157.1">LADDR13</text>
<text x="127.1" y="160.7">LDATA14</text>
<text x="127.1" y="158.9">LDATA13</text>
<text x="127.1" y="157.1">LDATA12</text>
<text x="89.2" y="167.9">LADDR19</text>
<text x="89.2" y="166.1">LADDR18</text>
<text x="89.2" y="164.3">LADDR17</text>
<text x="89.2" y="162.5">LADDR16</text>
<text x="127.1" y="162.5">LDATA15</text>
<text x="89.2" y="169.7">LADDR20</text>
<text x="89.2" y="171.5">LADDR21</text>
<text x="89.2" y="173.3">LADDR22</text>
<text x="127.1" y="178.7">nGCS0</text>
<text x="127.1" y="176.9">LnWE</text>
<text x="127.1" y="175.1">LnOE</text>
<text x="127.1" y="184.1">nRESET</text>
</g>
</svg>
